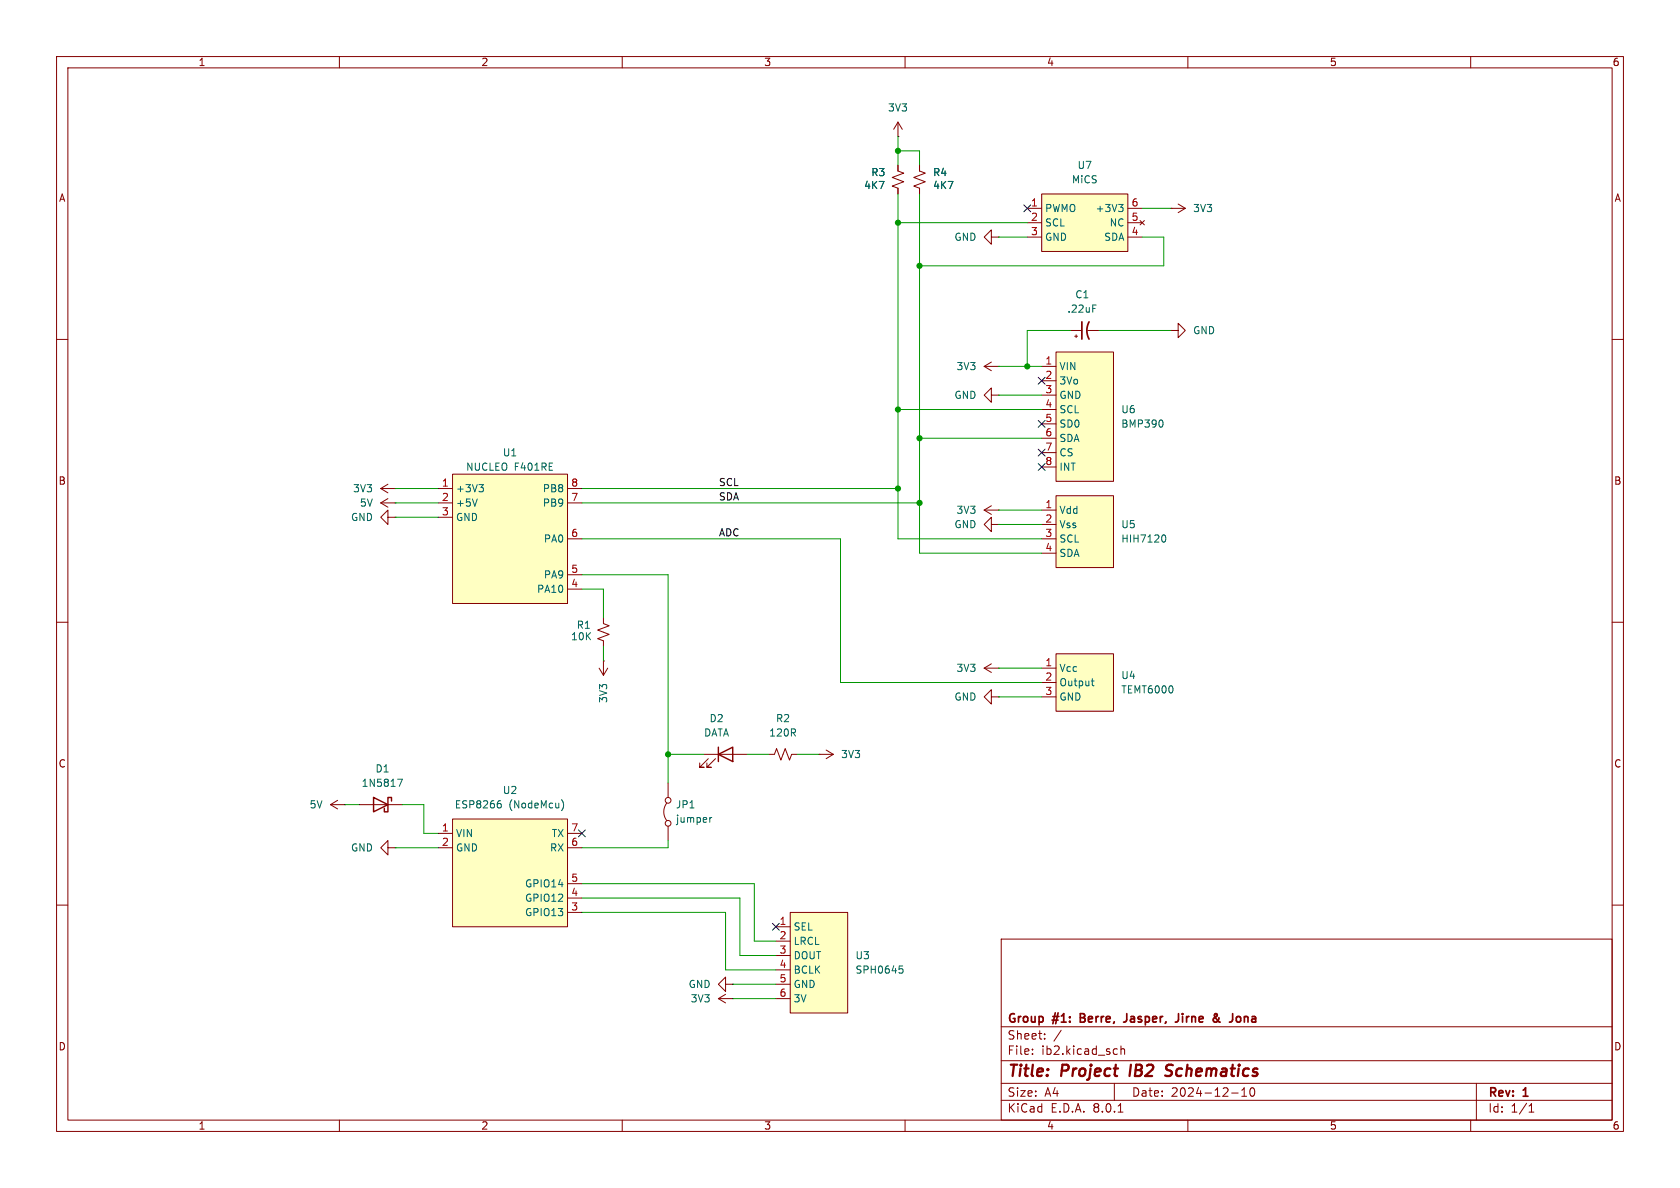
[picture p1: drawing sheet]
<svg xmlns="http://www.w3.org/2000/svg" width="297mm" height="210mm" viewBox="0 0 297 210" stroke-linecap="round" stroke-linejoin="round" font-family="sans-serif">
<g fill="none" stroke="#840000" stroke-width=".18">
<path d="M10 10h277v190h-277zM12 12h273v186h-273zM60 10v2M110 10v2M160 10v2M210 10v2M260 10v2M10 60h2M285 60h2M10 110h2M285 110h2M135.9 133.4h1l.4-1.1 .7 2.1 .8-2.1 .8 2.1 .4-1h1"/>
<path d="M10 160h2M285 160h2M177 166h108v32h-108zM60 198v2M110 198v2M160 198v2M177 194.5h108M177 191.5h108M177 187.5h108M177 181.5h108M182.5 186.3v.1M182.5 185.5v.1"/>
<path d="M184.7 183.6v.1M184.7 182.8v.1M187.6 182.1l-1.3 2M197 191.5v3M197.1 185.4l.4 .1M197.5 186.3l-.4 .1M197.7 196.6h.8M198.2 185.5l.2-.1 .3 .1 .1 .9M198.2 184.9v1.5M210 198v2M217.7 193.2h1.2M219.5 193.8h.9"/>
<path d="M219.5 192.7l.5-.4v1.5M221.2 192.4l.1-.1a.81 .81 0 0 1 .6 .6 .81 .81 0 0 1-.3 .8l-.1 .1a.81 .81 0 0 1-.6-.6 .81 .81 0 0 1 .3-.8zM260 198v2M261 191.5v6.5M270.3 196.6h.9M270.3 195.5l.4-.4v1.5"/>
</g>
<path d="M199.9 188.2l-.2 2M207 190a.85 .85 0 0 1-1 .1M207.1 188.2l-.7 .1a.46 .46 0 0 0-.3 .5 .46 .46 0 0 0 .4 .4l.5 .2" fill="none" stroke="#840000" stroke-width=".4"/>
<path d="M191 179.9h.5M191.5 179.2h-.5v1.5h.6M199.2 179.2v1.1a.48 .48 0 0 1-.6 .4M208.3 179.2v1.1v.2l-.4 .2M209.1 179.2v.1M209.1 179.7v1M215.5 179.9l-.1 .4M219.1 179.7l.2 .3v.4l-.2 .3M215.3 180.4l.4 .3" fill="none" stroke="#840000" stroke-width=".3"/>
<path d="M80 144.8h20.3v19h-20.3z" fill="#ffffc2"/>
<g fill="none" stroke="#840000" stroke-width=".18">
<path d="M207 36.8h.1M207 36.8h2.5M208.3 36.1l1.2 .7M209.5 36.8l-1.2 .8M189.2 58.4h2.1M190 59.4h.5M190.2 59.2v.5M192.3 58.4h2M207 58.4h1.3v1.3l1.2-1.3-1.2-1.2v1.2M207 58.4h.1M174 64.8h2.5M174 64.8l1.3 .7"/>
<path d="M175.3 64l-1.3 .8M176.5 64.8h.1M175.3 123.2v-1.3l-1.3 1.3 1.3 1.3v-1.3h1.2M176.5 123.2h.1M58.4 142.2h2.6M58.4 142.2l1.3 .8M59.7 141.5l-1.3 .7M61 142.2h.1M63.5 142.2h7.6M68.6 149.9v-1.3l-1.3 1.3 1.3 1.2v-1.2h1.2M69.8 149.9h.1M77.5 147.3h2.5"/>
<path d="M77.5 149.9h2.5M80 144.8h20.3v19h-20.3zM100.3 147.3h2.6M100.3 149.9h2.6M100.3 158.8h2.6M100.3 156.2h2.6M100.3 161.3h2.6"/>
</g>
<path d="M193.2 53.9h.6M70.3 137.7h.8l-.5 1.3M88.1 142l.4 .1 .1 .2v.4l-.5 .1M88.3 141.5h.2M99.3 141.4a1.46 1.46 0 0 1 0 1.9" fill="none" stroke="#006464" stroke-width=".18"/>
<path d="M66 141l2.6 1.2-2.6 1.3zM69.2 141.6v-.6h-.6v2.5h-.7v-.6" fill="none" stroke="#840000" stroke-width=".25"/>
<path d="M191.3 56.9v3M192.5 56.9a3.2 3.2 0 0 0 0 3" fill="none" stroke="#840000" stroke-width=".3"/>
<path d="M139.7 161.3h10.2v17.8h-10.2z" fill="#ffffc2"/>
<g fill="none" stroke="#840000" stroke-width=".18">
<path d="M175.3 69.9v-1.3l-1.3 1.3 1.3 1.2v-1.2h1.2M176.5 69.9h.1M174 90.2h2.5M174 90.2l1.3 .7M175.3 92.7v-1.3l-1.3 1.3 1.3 1.3v-1.3h1.2M175.3 89.4l-1.3 .8M176.5 90.2h.1M176.5 92.7h.1M124.5 133.4h7.6M125.2 134.1l-1.5 1.5h.8h-.8v-.7M126.5 134.1l-1.5 1.5h.7h-.7v-.7M144.8 133.4h.1"/>
<path d="M144.8 133.4h2.5M146 132.6l1.3 .8M147.3 133.4l-1.3 .7M128.3 174v-1.3l-1.3 1.3 1.3 1.3v-1.3h1.2M129.5 174h.1M137.2 163.8h2.5M137.2 166.4h2.5M137.2 168.9h2.5M137.2 171.5h2.5M137.2 174h2.5M137.2 176.5h2.5M139.7 161.3h10.2v17.8h-10.2z"/>
</g>
<path d="M159 170.8h.6M159.1 171.2h.3l.2 .3-.1 .5h-.4" fill="none" stroke="#006464" stroke-width=".18"/>
<path d="M127 133.4l2.5-1.3v2.5zM127 132.1v2.5" fill="none" stroke="#840000" stroke-width=".25"/>
<path d="M186.7 62.2h10.1v22.9h-10.1z" fill="#ffffc2"/>
<path d="M184.1 64.8h2.6M184.1 67.3h2.6M184.1 69.9h2.6M184.1 72.4h2.6M184.1 74.9h2.6M184.1 77.5h2.6M186.7 62.2h10.1v22.9h-10.1zM184.1 80h2.6M184.1 82.6h2.6" fill="none" stroke="#840000" stroke-width=".18"/>
<path d="M205.4 74.3l.2 .4-.2 .7" fill="none" stroke="#006464" stroke-width=".18"/>
<path d="M186.7 87.6h10.1v12.7h-10.1z" fill="#ffffc2"/>
<g fill="none" stroke="#840000" stroke-width=".18">
<path d="M184.1 90.2h2.6M184.1 92.7h2.6M184.1 95.3h2.6M184.1 97.8h2.6M186.7 87.6h10.1v12.7h-10.1zM174 118.1h2.5M174 118.1l1.3 .8M175.3 117.3l-1.3 .8M176.5 118.1h.1M118.1 138.4v2.6M117.9 142a2.54 2.54 0 0 0 0 3M118.1 146.1v2.5"/>
<circle cx="118.1" cy="145.5" r=".51"/>
<circle cx="118.1" cy="141.5" r=".51"/>
</g>
<path d="M205.5 94.6h.2a.68 .68 0 0 1 .4 .6 .68 .68 0 0 1-.4 .6h-.2M125.5 144.5v.9M125.8 144.5l-.3 .3" fill="none" stroke="#006464" stroke-width=".18"/>
<path d="M186.7 115.6h10.1v10.1h-10.1z" fill="#ffffc2"/>
<g fill="none" stroke="#840000" stroke-width=".18">
<path d="M67.3 88.9h2.5M67.3 88.9l1.3 .8M67.3 86.4h2.5M67.3 86.4l1.3 .7M68.6 91.4v-1.2l-1.3 1.2 1.3 1.3v-1.3h1.2M68.6 88.1l-1.3 .8M68.6 85.6l-1.3 .8M69.8 91.4h.1M69.8 88.9h.1M69.8 86.4h.1M184.1 118.1h2.6M186.7 115.6h10.1v10.1h-10.1z"/>
<path d="M184.1 120.7h2.6M184.1 123.2h2.6M127 176.5h2.5M127 176.5l1.3 .8M128.3 175.8l-1.3 .7M129.5 176.5h.1"/>
</g>
<path d="M193.1 120v1l.3 .2M192.9 120.4h.5" fill="none" stroke="#006464" stroke-width=".18"/>
<path d="M80 83.8h20.3v22.9h-20.3z" fill="#ffffc2"/>
<g fill="none" stroke="#840000" stroke-width=".18">
<path d="M158.7 29.2v1l1.1 .4-2.1 .8 2.1 .7-2.1 .8 1 .4v1M158.7 24.1h.1M158.7 21.6v2.5M158.7 21.6l-.7 1.3M158.7 21.6l.8 1.3M162.6 29.2v1l1 .4-2.1 .8 2.1 .7-2.1 .8 1.1 .4v1M175.3 41.9v-1.3l-1.3 1.3 1.3 1.3v-1.3h1.2M176.5 41.9h.1M77.5 86.4h2.5M77.5 88.9h2.5M77.5 91.4h2.5M80 83.8h20.3v22.9h-20.3z"/>
<path d="M100.3 86.4h2.6M100.3 88.9h2.6M100.3 95.3h2.6M100.3 104.1h2.6M100.3 101.6h2.6M105.9 118.1l.8 1.3M106.7 116.8h.1M106.7 109.2v1l1 .4-2 .8 2 .7-2 .8 1 .4v1M106.7 116.8v2.6M107.4 118.1l-.7 1.3"/>
</g>
<path d="M84.4 88.2l-.5 1.3M84.7 85.7h.8l-.5 .5M85.2 86.2l.3 .2v.3l-.3 .2" fill="none" stroke="#006464" stroke-width=".18"/>
<path d="M184.1 34.3h15.3v10.2h-15.3z" fill="#ffffc2"/>
<g fill="none" stroke="#840000" stroke-width=".18">
<path d="M158.7 29.2v1M158.7 33.3v1M162.6 29.2v1M162.6 33.3v1M181.6 36.8h2.5M181.6 39.4h2.5M184.1 34.3h15.3v10.2h-15.3zM199.4 36.8h2.5M199.4 39.4h2.5M201.5 39l.8 .8M202.3 39l-.8 .8M181.6 41.9h2.5"/>
<path d="M199.4 41.9h2.5"/>
</g>
<path d="M197.8 36.1h.7l-.4 .5M198.3 36.6l.2 .3v.3l-.2 .2" fill="none" stroke="#006464" stroke-width=".18"/>
<g fill="none" stroke="#009600" stroke-width=".18">
<path d="M158.7 24.1v5.1M158.7 34.3v61h25.4M158.7 26.7h3.9v2.5M158.7 39.4h22.9M162.6 34.3v63.5h21.5M201.9 36.8h5.1M176.5 41.9h5.1M189.2 58.4h-7.6v6.4M194.3 58.4h12.7M201.9 41.9h3.8v5.1h-43.1M158.7 72.4h25.4M162.6 77.5h21.5"/>
<path d="M176.5 64.8h7.6M176.5 69.9h7.6M69.8 86.4h7.7M69.8 91.4h7.7M69.8 88.9h7.7M102.9 86.4h55.8M102.9 88.9h59.7M102.9 95.3h45.7v25.4h35.5M176.5 90.2h7.6M176.5 92.7h7.6M102.9 101.6h15.2v36.8M102.9 104.1h3.8v5.1"/>
<path d="M106.7 114.3v2.5M176.5 118.1h7.6M118.1 133.4h6.4M132.1 133.4h3.8M141 133.4h3.8M176.5 123.2h7.6M61 142.2h2.5M69.8 149.9h7.7M71.1 142.2h3.8v5.1h2.6M102.9 156.2h30.4v10.2h3.9M102.9 158.8h27.9v10.1h6.4M118.1 148.6v1.3h-15.2"/>
<path d="M102.9 161.3h25.4v10.2h8.9M129.5 174h7.7M129.5 176.5h7.7"/>
</g>
<g fill="none" stroke="#000084" stroke-width=".18">
<path d="M181 36.2l1.2 1.2M182.2 36.2l-1.2 1.2M183.5 79.4l1.3 1.2M183.5 66.7l1.3 1.2M183.5 74.3l1.3 1.2M184.8 79.4l-1.3 1.2M184.8 66.7l-1.3 1.2M184.8 74.3l-1.3 1.2M183.5 81.9l1.3 1.3M184.8 81.9l-1.3 1.3M102.3 146.7l1.2 1.2M103.5 146.7l-1.2 1.2"/>
<path d="M136.6 163.2l1.2 1.2M137.8 163.2l-1.2 1.2"/>
</g>
<g fill="#009600" stroke="#009600" stroke-width=".18">
<circle cx="118.1" cy="133.4" r=".46"/>
<circle cx="158.7" cy="39.4" r=".46"/>
<circle cx="181.6" cy="64.8" r=".46"/>
<circle cx="162.6" cy="47" r=".46"/>
<circle cx="158.7" cy="26.7" r=".46"/>
<circle cx="158.7" cy="72.4" r=".46"/>
<circle cx="162.6" cy="77.5" r=".46"/>
<circle cx="162.6" cy="88.9" r=".46"/>
<circle cx="158.7" cy="86.4" r=".46"/>
</g>
<g font-size="2.8" fill="#840000">
<text x="178" y="190.9">Title:</text>
<text x="187.7" y="190.9">Project</text>
<text x="200.6" y="190.9">IB2</text>
<text x="207.7" y="190.9">Schematics</text>
</g>
<g font-size="2.1" fill="#840000">
<text x="178" y="184">Sheet:</text>
<text x="178" y="181.2">Group</text>
<text x="186.2" y="181.2">#1:</text>
<text x="191.6" y="181.2">Berre,</text>
<text x="200" y="181.2">Jasper,</text>
<text x="209.8" y="181.2">Jirne</text>
<text x="216.9" y="181.2">&amp;</text>
<text x="220.5" y="181.2">Jona</text>
<text x="178" y="186.7">File:</text>
<text x="184.1" y="186.7">ib2.kicad_sch</text>
<text x="178" y="196.9">KiCad</text>
<text x="178" y="194.1">Size:</text>
<text x="184.7" y="194.1">A4</text>
<text x="185.7" y="196.9">E.D.A.</text>
<text x="193.3" y="196.9">8.0.1</text>
<text x="200" y="194.1">Date:</text>
<text x="207" y="194.1">2024-12-10</text>
<text x="263" y="194.3">Rev:</text>
<text x="263" y="196.9">Id:</text>
<text x="267.1" y="196.9">1/1</text>
<text x="269.4" y="194.3">1</text>
</g>
<g font-size="1.8" fill="#840000">
<text x="35" y="11.9">1</text>
<text x="85" y="11.9">2</text>
<text x="135" y="11.9">3</text>
<text x="185" y="11.9">4</text>
<text x="235" y="11.9">5</text>
<text x="285" y="11.9">6</text>
<text x="10.3" y="35.9">A</text>
<text x="285.3" y="35.9">A</text>
<text x="10.3" y="85.9">B</text>
<text x="285.3" y="85.9">B</text>
<text x="10.3" y="135.9">C</text>
<text x="285.3" y="135.9">C</text>
<text x="10.3" y="185.9">D</text>
<text x="285.3" y="185.9">D</text>
<text x="35" y="199.9">1</text>
<text x="85" y="199.9">2</text>
<text x="135" y="199.9">3</text>
<text x="185" y="199.9">4</text>
<text x="235" y="199.9">5</text>
<text x="285" y="199.9">6</text>
</g>
<g font-size="1.8" fill="#006464">
<text x="156.9" y="19.9">3V3</text>
<text x="152.7" y="33.6">4K7</text>
<text x="153.9" y="31.3">R3</text>
<text x="164.9" y="31.3">R4</text>
<text x="164.9" y="33.6">4K7</text>
<text x="189.4" y="32.6">MiCS</text>
<text x="190.4" y="30.1">U7</text>
<text x="184.7" y="37.7">PWMO</text>
<text x="184.7" y="40.2">SCL</text>
<text x="193.6" y="37.7">+3V3</text>
<text x="196.1" y="40.2">NC</text>
<text x="210.8" y="37.7">3V3</text>
<text x="168.6" y="42.8">GND</text>
<text x="184.7" y="42.8">GND</text>
<text x="195.1" y="42.8">SDA</text>
<text x="190" y="52.9">C1</text>
<text x="188.6" y="55.5">.22uF</text>
<text x="210.8" y="59.3">GND</text>
<text x="169" y="65.6">3V3</text>
<text x="187.2" y="65.6">VIN</text>
<text x="168.6" y="70.7">GND</text>
<text x="187.2" y="68.2">3Vo</text>
<text x="187.2" y="70.7">GND</text>
<text x="187.2" y="73.3">SCL</text>
<text x="187.2" y="75.8">SD0</text>
<text x="198.1" y="75.8">BMP390</text>
<text x="198.1" y="73.3">U6</text>
<text x="82.3" y="83.4">NUCLEO</text>
<text x="88.8" y="80.9">U1</text>
<text x="90.9" y="83.4">F401RE</text>
<text x="187.2" y="78.3">SDA</text>
<text x="187.2" y="80.9">CS</text>
<text x="187.2" y="83.4">INT</text>
<text x="62.3" y="87.2">3V3</text>
<text x="63.5" y="89.8">5V</text>
<text x="80.5" y="87.2">+3V3</text>
<text x="80.5" y="89.8">+5V</text>
<text x="95.9" y="89.8">PB9</text>
<text x="95.9" y="87.2">PB8</text>
<text x="62" y="92.3">GND</text>
<text x="80.5" y="92.3">GND</text>
<text x="168.6" y="93.6">GND</text>
<text x="169" y="91">3V3</text>
<text x="187.2" y="91">Vdd</text>
<text x="187.2" y="93.6">Vss</text>
<text x="198.1" y="93.6">U5</text>
<text x="96.1" y="96.1">PA0</text>
<text x="187.2" y="96.1">SCL</text>
<text x="187.2" y="98.7">SDA</text>
<text x="198.1" y="96.1">HIH7120</text>
<text x="94.8" y="105">PA10</text>
<text x="96.1" y="102.5">PA9</text>
<text x="100.8" y="113.4">10K</text>
<text x="101.9" y="111.4">R1</text>
<text x="169" y="119">3V3</text>
<text x="187.2" y="119">Vcc</text>
<text x="107.5" y="124.4" transform="rotate(-90 107.5 124.4)">3V3</text>
<text x="168.6" y="124.1">GND</text>
<text x="187.2" y="121.5">Output</text>
<text x="187.2" y="124.1">GND</text>
<text x="198.1" y="120.2">U4</text>
<text x="198.1" y="122.8">TEMT6000</text>
<text x="124.4" y="130.4">DATA</text>
<text x="125.3" y="127.9">D2</text>
<text x="135.9" y="130.4">120R</text>
<text x="137.1" y="127.9">R2</text>
<text x="66.3" y="136.8">D1</text>
<text x="148.6" y="134.2">3V3</text>
<text x="54.6" y="143.1">5V</text>
<text x="63.8" y="139.3">1N5817</text>
<text x="80.3" y="143.1">ESP8266</text>
<text x="88.8" y="140.6">U2</text>
<text x="89.9" y="143.1">(NodeMcu)</text>
<text x="119.4" y="143.1">JP1</text>
<text x="80.5" y="148.2">VIN</text>
<text x="97.4" y="148.2">TX</text>
<text x="119.4" y="145.6">jumper</text>
<text x="62" y="150.7">GND</text>
<text x="80.5" y="150.7">GND</text>
<text x="97.1" y="150.7">RX</text>
<text x="92.7" y="159.6">GPIO12</text>
<text x="92.7" y="157.1">GPIO14</text>
<text x="92.7" y="162.2">GPIO13</text>
<text x="140.2" y="164.7">SEL</text>
<text x="140.2" y="167.2">LRCL</text>
<text x="140.2" y="169.8">DOUT</text>
<text x="140.2" y="172.3">BCLK</text>
<text x="151.1" y="169.8">U3</text>
<text x="151.1" y="172.3">SPH0645</text>
<text x="121.6" y="174.9">GND</text>
<text x="122" y="177.4">3V3</text>
<text x="140.2" y="174.9">GND</text>
<text x="140.2" y="177.4">3V</text>
</g>
<g font-size="1.8" fill="#a90000">
<text x="182.2" y="36.6">1</text>
<text x="182.2" y="39.1">2</text>
<text x="182.2" y="41.7">3</text>
<text x="200" y="41.7">4</text>
<text x="200" y="39.1">5</text>
<text x="200" y="36.6">6</text>
<text x="184.7" y="64.5">1</text>
<text x="184.7" y="67.1">2</text>
<text x="184.7" y="69.6">3</text>
<text x="184.7" y="72.1">4</text>
<text x="184.7" y="74.7">5</text>
<text x="184.7" y="77.2">6</text>
<text x="184.7" y="79.8">7</text>
<text x="184.7" y="82.3">8</text>
<text x="78" y="86.1">1</text>
<text x="78" y="88.6">2</text>
<text x="100.9" y="88.6">7</text>
<text x="100.9" y="86.1">8</text>
<text x="184.7" y="89.9">1</text>
<text x="78" y="91.2">3</text>
<text x="100.9" y="95">6</text>
<text x="184.7" y="92.5">2</text>
<text x="184.7" y="95">3</text>
<text x="100.9" y="101.3">5</text>
<text x="184.7" y="97.5">4</text>
<text x="100.9" y="103.9">4</text>
<text x="184.7" y="117.9">1</text>
<text x="184.7" y="120.4">2</text>
<text x="184.7" y="122.9">3</text>
<text x="78" y="147.1">1</text>
<text x="78" y="149.6">2</text>
<text x="100.9" y="149.6">6</text>
<text x="100.9" y="147.1">7</text>
<text x="100.9" y="156">5</text>
<text x="100.9" y="161">3</text>
<text x="100.9" y="158.5">4</text>
<text x="137.7" y="163.6">1</text>
<text x="137.7" y="166.1">2</text>
<text x="137.7" y="168.7">3</text>
<text x="137.7" y="171.2">4</text>
<text x="137.7" y="173.7">5</text>
<text x="137.7" y="176.3">6</text>
</g>
<g font-size="1.8" fill="#0f0f0f">
<text x="127" y="86">SCL</text>
<text x="127" y="88.6">SDA</text>
<text x="127" y="94.9">ADC</text>
</g>
</svg>
